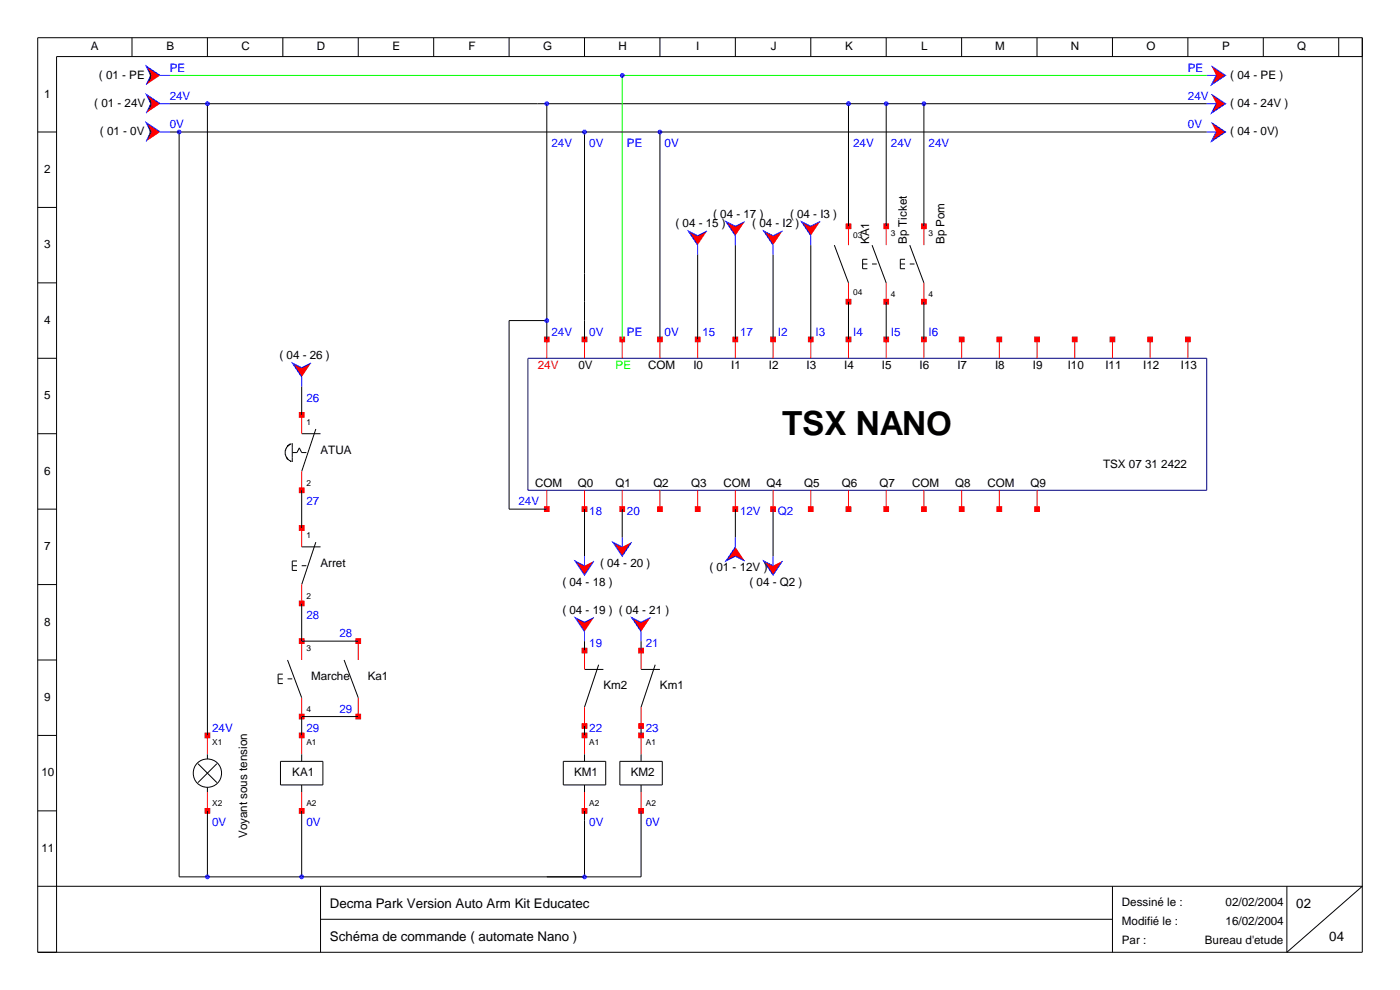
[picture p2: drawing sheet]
<svg xmlns="http://www.w3.org/2000/svg" width="297mm" height="210mm" viewBox="0 0 297 210" stroke-linecap="round" stroke-linejoin="round" font-family="sans-serif">
<g fill="none" stroke="#000" stroke-width=".21">
<path d="M36 22h220M36 28h220M38 28v158h98v-14M44 22v134M116 22v50M124 28v44M140 28v44M180 22v26M188 22v26M196 22v26M148 54v18M156 52v20"/>
<path d="M164 54v18M172 52v20M177 52l3 8M183 56h1M184 55h-1v2h1M185 56h1M185 52l3 8M191 56h1M192 55h-1v2h1M193 52l3 8M193 56h1M116 68h-8v40h8"/>
<path d="M180 64v8M188 64v8M196 64v8M61.8 94.1l-.2 .1a2.03 2.03 0 0 0-1.1 1.9 2.03 2.03 0 0 0 1.3 1.8M62 94v4M62 96h1l.5-1 .5 1h1M64 82v6M64 92h4M67 91l-3 9M63 119h-1v2h1M64 104v8M64 116h4"/>
<path d="M67 115l-3 9M124 108v10M132 108v6M156 108v6M164 108v10M62 120h1M64 128v8h12M64 120h1M124 136v2M136 136v2M59 144h1M60 143h-1v2h1"/>
<path d="M61 140l3 8M61 144h1M73 140l3 8M76 152h-12v4M124 154v2M124 142h4M127 141l-3 9M136 154v2M136 142h4M139 141l-3 9M42 162l4 4M44 161a3 3 0 0 0-3 3 3 3 0 0 0 3 3"/>
<path d="M44 161a3 3 0 0 1 3 3 3 3 0 0 1-3 3M44 160v1M44 167v1M44 172v14M46 162l-4 4M59.5 161.5h9v5h-9zM64 160v1.5M64 166.5v1.5M64 172v14M119.5 161.5h9v5h-9zM124 160v1.5M124 166.5v1.5"/>
<path d="M124 172v14M131.5 161.5h9v5h-9zM136 160v1.5M136 166.5v1.5"/>
</g>
<g fill="#f00" stroke="#f00" stroke-width=".21">
<path d="M195.5 47.5h1v1h-1z"/>
<path d="M195.5 63.5h1v1h-1z"/>
<path d="M187.5 47.5h1v1h-1z"/>
<path d="M187.5 63.5h1v1h-1z"/>
<path d="M179.5 47.5h1v1h-1z"/>
<path d="M179.5 63.5h1v1h-1z"/>
<path d="M115.5 71.5h1v1h-1z"/>
<path d="M123.5 71.5h1v1h-1z"/>
<path d="M131.5 71.5h1v1h-1z"/>
<path d="M139.5 71.5h1v1h-1z"/>
<path d="M147.5 71.5h1v1h-1z"/>
<path d="M155.5 71.5h1v1h-1z"/>
<path d="M163.5 71.5h1v1h-1z"/>
<path d="M171.5 71.5h1v1h-1z"/>
<path d="M179.5 71.5h1v1h-1z"/>
<path d="M187.5 71.5h1v1h-1z"/>
<path d="M195.5 71.5h1v1h-1z"/>
<path d="M203.5 71.5h1v1h-1z"/>
<path d="M211.5 71.5h1v1h-1z"/>
<path d="M219.5 71.5h1v1h-1z"/>
<path d="M227.5 71.5h1v1h-1z"/>
<path d="M235.5 71.5h1v1h-1z"/>
<path d="M243.5 71.5h1v1h-1z"/>
<path d="M251.5 71.5h1v1h-1z"/>
<path d="M115.5 107.5h1v1h-1z"/>
<path d="M123.5 107.5h1v1h-1z"/>
<path d="M131.5 107.5h1v1h-1z"/>
<path d="M139.5 107.5h1v1h-1z"/>
<path d="M147.5 107.5h1v1h-1z"/>
<path d="M155.5 107.5h1v1h-1z"/>
<path d="M163.5 107.5h1v1h-1z"/>
<path d="M171.5 107.5h1v1h-1z"/>
<path d="M179.5 107.5h1v1h-1z"/>
<path d="M187.5 107.5h1v1h-1z"/>
<path d="M195.5 107.5h1v1h-1z"/>
<path d="M203.5 107.5h1v1h-1z"/>
<path d="M211.5 107.5h1v1h-1z"/>
<path d="M219.5 107.5h1v1h-1z"/>
<path d="M43.5 155.5h1v1h-1z"/>
<path d="M43.5 171.5h1v1h-1z"/>
<path d="M63.5 155.5h1v1h-1z"/>
<path d="M63.5 171.5h1v1h-1z"/>
<path d="M123.5 155.5h1v1h-1z"/>
<path d="M123.5 171.5h1v1h-1z"/>
<path d="M135.5 155.5h1v1h-1z"/>
<path d="M135.5 171.5h1v1h-1z"/>
<path d="M135.5 137.5h1v1h-1z"/>
<path d="M135.5 153.5h1v1h-1z"/>
<path d="M123.5 137.5h1v1h-1z"/>
<path d="M123.5 153.5h1v1h-1z"/>
<path d="M63.5 135.5h1v1h-1z"/>
<path d="M63.5 151.5h1v1h-1z"/>
<path d="M75.5 135.5h1v1h-1z"/>
<path d="M75.5 151.5h1v1h-1z"/>
<path d="M63.5 111.5h1v1h-1z"/>
<path d="M63.5 127.5h1v1h-1z"/>
<path d="M63.5 87.5h1v1h-1z"/>
<path d="M63.5 103.5h1v1h-1z"/>
</g>
<g fill="none" stroke="#f00" stroke-width=".21">
<path d="M180 48v4M188 48v4M196 48v4M116 72v4M124 72v4M132 72v4M140 72v4M148 72v4M156 72v4M164 72v4M172 72v4M180 60v4"/>
<path d="M180 72v4M188 60v4M188 72v4M196 60v4M196 72v4M204 72v4M212 72v4M220 72v4M228 72v4M236 72v4M244 72v4M252 72v4"/>
<path d="M64 88v4M64 100v4M64 112v4M116 104v4M124 104v4M132 104v4M140 104v4M148 104v4M156 104v4M164 104v4M172 104v4M180 104v4"/>
<path d="M188 104v4M196 104v4M204 104v4M212 104v4M220 104v4M64 124v4M64 136v4M76 136v4M124 138v4M136 138v4M44 156v4M64 148v4"/>
<path d="M64 156v4M76 148v4M124 150v4M124 156v4M136 150v4M136 156v4M44 168v4M64 168v4M124 168v4M136 168v4"/>
</g>
<path d="M112 76h144v28h-144z" fill="none" stroke="#000080" stroke-width=".21"/>
<path d="M36 16h220M132 16v56" fill="none" stroke="#0f0" stroke-width=".21"/>
<path d="M43.8 185.7l.2-.1-.4 .4zM44 185.6l.4 .4zM44 186.4l.4-.4zM43.6 186l.4 .4z" fill="#00f" stroke="#00f" stroke-width=".21"/>
<path d="M44 185.6l.4 .4-.4 .4-.4-.4z" fill="#00f"/>
<path d="M43.8 21.7l.2-.1-.4 .4zM44 21.6l.4 .4zM44 22.4l.4-.4zM43.6 22l.4 .4z" fill="#00f" stroke="#00f" stroke-width=".21"/>
<path d="M44 21.6l.4 .4-.4 .4-.4-.4z" fill="#00f"/>
<path d="M115.7 67.8l.3-.2-.4 .4zM116 67.6l.4 .4zM116.4 68l-.4 .4zM115.6 68l.4 .4z" fill="#00f" stroke="#00f" stroke-width=".21"/>
<path d="M116 67.6l.4 .4-.4 .4-.4-.4z" fill="#00f"/>
<path d="M37.7 27.8l.3-.2-.4 .4zM38 27.6l.4 .4zM38.4 28l-.4 .4zM37.6 28l.4 .4z" fill="#00f" stroke="#00f" stroke-width=".21"/>
<path d="M37.6 28l.4-.4 .4 .4-.4 .4z" fill="#00f"/>
<path d="M115.7 21.8l.3-.2-.4 .4zM116 21.6l.4 .4zM116 22.4l.4-.4zM115.6 22l.4 .4z" fill="#00f" stroke="#00f" stroke-width=".21"/>
<path d="M115.6 22l.4-.4 .4 .4-.4 .4z" fill="#00f"/>
<path d="M179.7 21.8l.3-.2-.4 .4zM180 21.6l.4 .4zM180 22.4l.4-.4zM179.6 22l.4 .4z" fill="#00f" stroke="#00f" stroke-width=".21"/>
<path d="M179.6 22l.4-.4 .4 .4-.4 .4z" fill="#00f"/>
<path d="M187.8 21.7l.2-.1-.4 .4zM188 21.6l.4 .4zM188 22.4l.4-.4zM187.6 22l.4 .4z" fill="#00f" stroke="#00f" stroke-width=".21"/>
<path d="M188 21.6l.4 .4-.4 .4-.4-.4z" fill="#00f"/>
<path d="M195.7 21.8l.3-.2-.4 .4zM196 21.6l.4 .4zM196 22.4l.4-.4zM195.6 22l.4 .4z" fill="#00f" stroke="#00f" stroke-width=".21"/>
<path d="M195.6 22l.4-.4 .4 .4-.4 .4z" fill="#00f"/>
<path d="M123.7 27.8l.3-.2-.4 .4zM124 27.6l.4 .4zM124.4 28l-.4 .4zM123.6 28l.4 .4z" fill="#00f" stroke="#00f" stroke-width=".21"/>
<path d="M123.6 28l.4-.4 .4 .4-.4 .4z" fill="#00f"/>
<path d="M131.7 15.8l.3-.2-.4 .4zM132 15.6l.4 .4zM132.4 16l-.4 .4zM131.6 16l.4 .4z" fill="#00f" stroke="#00f" stroke-width=".21"/>
<path d="M131.6 16l.4-.4 .4 .4-.4 .4z" fill="#00f"/>
<path d="M63.7 185.8l.3-.2-.4 .4zM64 185.6l.4 .4zM64 186.4l.4-.4zM63.6 186l.4 .4z" fill="#00f" stroke="#00f" stroke-width=".21"/>
<path d="M63.6 186l.4-.4 .4 .4-.4 .4z" fill="#00f"/>
<path d="M123.8 185.7l.2-.1-.4 .4zM124 185.6l.4 .4zM124 186.4l.4-.4zM123.6 186l.4 .4z" fill="#00f" stroke="#00f" stroke-width=".21"/>
<path d="M123.6 186l.4-.4 .4 .4-.4 .4z" fill="#00f"/>
<path d="M139.8 27.7l.2-.1-.4 .4zM140 27.6l.4 .4zM140.4 28l-.4 .4zM139.6 28l.4 .4z" fill="#00f" stroke="#00f" stroke-width=".21"/>
<path d="M139.6 28l.4-.4 .4 .4-.4 .4z" fill="#00f"/>
<path d="M31 20l3 2-3 2 1-2z" fill="#f00" stroke="#00f" stroke-width=".21"/>
<path d="M34 22h2" fill="none" stroke="#00f" stroke-width=".21"/>
<path d="M31 26l3 2-3 2 1-2z" fill="#f00" stroke="#00f" stroke-width=".21"/>
<path d="M34 28h2" fill="none" stroke="#00f" stroke-width=".21"/>
<path d="M31 14l3 2-3 2 1-2z" fill="#f00" stroke="#00f" stroke-width=".21"/>
<path d="M34 16h2" fill="none" stroke="#00f" stroke-width=".21"/>
<path d="M257 14l3 2-3 2 1-2z" fill="#f00" stroke="#00f" stroke-width=".21"/>
<path d="M256 16h2" fill="none" stroke="#00f" stroke-width=".21"/>
<path d="M257 20l3 2-3 2 1-2z" fill="#f00" stroke="#00f" stroke-width=".21"/>
<path d="M256 22h2" fill="none" stroke="#00f" stroke-width=".21"/>
<path d="M257 26l3 2-3 2 1-2z" fill="#f00" stroke="#00f" stroke-width=".21"/>
<path d="M256 28h2" fill="none" stroke="#00f" stroke-width=".21"/>
<path d="M162 49l2 1 2-1-2 3z" fill="#f00" stroke="#00f" stroke-width=".21"/>
<path d="M164 52v2" fill="none" stroke="#00f" stroke-width=".21"/>
<path d="M170 47l2 1 2-1-2 3z" fill="#f00" stroke="#00f" stroke-width=".21"/>
<path d="M172 50v2" fill="none" stroke="#00f" stroke-width=".21"/>
<path d="M62 77l2 1 2-1-2 3z" fill="#f00" stroke="#00f" stroke-width=".21"/>
<path d="M64 80v2" fill="none" stroke="#00f" stroke-width=".21"/>
<path d="M122 119l2 1 2-1-2 3z" fill="#f00" stroke="#00f" stroke-width=".21"/>
<path d="M124 118v2" fill="none" stroke="#00f" stroke-width=".21"/>
<path d="M130 115l2 1 2-1-2 3z" fill="#f00" stroke="#00f" stroke-width=".21"/>
<path d="M132 114v2" fill="none" stroke="#00f" stroke-width=".21"/>
<path d="M162 119l2 1 2-1-2 3z" fill="#f00" stroke="#00f" stroke-width=".21"/>
<path d="M164 118v2" fill="none" stroke="#00f" stroke-width=".21"/>
<path d="M146 49l2 1 2-1-2 3z" fill="#f00" stroke="#00f" stroke-width=".21"/>
<path d="M148 52v2" fill="none" stroke="#00f" stroke-width=".21"/>
<path d="M154 47l2 1 2-1-2 3z" fill="#f00" stroke="#00f" stroke-width=".21"/>
<path d="M156 50v2" fill="none" stroke="#00f" stroke-width=".21"/>
<path d="M122 131l2 1 2-1-2 3z" fill="#f00" stroke="#00f" stroke-width=".21"/>
<path d="M124 134v2" fill="none" stroke="#00f" stroke-width=".21"/>
<path d="M134 131l2 1 2-1-2 3z" fill="#f00" stroke="#00f" stroke-width=".21"/>
<path d="M136 134v2" fill="none" stroke="#00f" stroke-width=".21"/>
<path d="M156 116l2 3-2-1-2 1z" fill="#f00" stroke="#00f" stroke-width=".21"/>
<path d="M156 114v2" fill="none" stroke="#00f" stroke-width=".21"/>
<g fill="none" stroke="#000" stroke-width=".21">
<path d="M8 8h281v194h-281zM28 8v4M44 8v4M60 8v4M76 8v4M92 8v4M108 8v4M124 8v4M140 8v4M156 8v4M172 8v4M188 8v4"/>
<path d="M204 8v4M220 8v4M236 8v4M252 8v4M268 8v4M284 8v4M289 12h-277v190M8 28h4M8 44h4M8 60h4M8 76h4M8 92h4"/>
<path d="M8 108h4M8 124h4M8 140h4M8 156h4M8 172h4M8 188h281l-16 14v-14M68 188v14M68 195h168M236 188v14"/>
</g>
<text font-size="7.1" x="165.9" y="92.3">TSX NANO</text>
<g font-size="2.8">
<text x="70" y="192.5">Decma Park Version Auto Arm Kit Educatec</text>
<text x="275" y="192.5">02</text>
<text x="70" y="199.5">Schéma de commande ( automate Nano )</text>
<text x="282" y="199.5">04</text>
</g>
<g font-size="2.5">
<text x="19.3" y="10.7">A</text>
<text x="35.3" y="10.7">B</text>
<text x="51.2" y="10.7">C</text>
<text x="67.2" y="10.7">D</text>
<text x="83.3" y="10.7">E</text>
<text x="99.4" y="10.7">F</text>
<text x="115.2" y="10.7">G</text>
<text x="131.2" y="10.7">H</text>
<text x="147.7" y="10.7">I</text>
<text x="163.5" y="10.7">J</text>
<text x="179.3" y="10.7">K</text>
<text x="195.4" y="10.7">L</text>
<text x="211.1" y="10.7">M</text>
<text x="227.2" y="10.7">N</text>
<text x="243.2" y="10.7">O</text>
<text x="259.3" y="10.7">P</text>
<text x="275.2" y="10.7">Q</text>
<text x="21" y="16.7">( 01 - PE )</text>
<text x="261" y="16.7">( 04 - PE )</text>
<text x="9.4" y="20.7">1</text>
<text x="20" y="22.7">( 01 - 24V )</text>
<text x="261" y="22.7">( 04 - 24V )</text>
<text x="21.2" y="28.7">( 01 - 0V )</text>
<text x="261" y="28.7">( 04 - 0V)</text>
<text x="9.4" y="36.7">2</text>
<text x="151.3" y="46.2">( 04 - 17 )</text>
<text x="167.6" y="46.2">( 04 - I3 )</text>
<text x="9.4" y="52.7">3</text>
<text x="143.3" y="48.2">( 04 - 15 )</text>
<text x="159.6" y="48.2">( 04 - I2 )</text>
<text x="184.4" y="51.8" transform="rotate(-90 184.4 51.8)">KA1</text>
<text x="192.4" y="51.8" transform="rotate(-90 192.4 51.8)">Bp Ticket</text>
<text x="200.4" y="51.8" transform="rotate(-90 200.4 51.8)">Bp Pom</text>
<text x="9.4" y="68.7">4</text>
<text x="59.3" y="76.2">( 04 - 26 )</text>
<text x="122.7" y="78.2">0V</text>
<text x="137.5" y="78.2">COM</text>
<text x="147.1" y="78.2">I0</text>
<text x="155.1" y="78.2">I1</text>
<text x="163.1" y="78.2">I2</text>
<text x="171.1" y="78.2">I3</text>
<text x="179.1" y="78.2">I4</text>
<text x="187.1" y="78.2">I5</text>
<text x="195.1" y="78.2">I6</text>
<text x="203.1" y="78.2">I7</text>
<text x="211.1" y="78.2">I8</text>
<text x="219.1" y="78.2">I9</text>
<text x="226.5" y="78.2">I10</text>
<text x="234.5" y="78.2">I11</text>
<text x="242.5" y="78.2">I12</text>
<text x="250.5" y="78.2">I13</text>
<text x="9.4" y="84.7">5</text>
<text x="9.4" y="100.7">6</text>
<text x="68" y="96.2">ATUA</text>
<text x="234" y="99.2">TSX 07 31 2422</text>
<text x="113.5" y="103.2">COM</text>
<text x="122.6" y="103.2">Q0</text>
<text x="130.6" y="103.2">Q1</text>
<text x="138.6" y="103.2">Q2</text>
<text x="146.6" y="103.2">Q3</text>
<text x="153.5" y="103.2">COM</text>
<text x="162.6" y="103.2">Q4</text>
<text x="170.6" y="103.2">Q5</text>
<text x="178.6" y="103.2">Q6</text>
<text x="186.6" y="103.2">Q7</text>
<text x="193.5" y="103.2">COM</text>
<text x="202.6" y="103.2">Q8</text>
<text x="209.5" y="103.2">COM</text>
<text x="218.6" y="103.2">Q9</text>
<text x="9.4" y="116.7">7</text>
<text x="68" y="120.2">Arret</text>
<text x="119.3" y="124.2">( 04 - 18 )</text>
<text x="127.3" y="120.2">( 04 - 20 )</text>
<text x="150.5" y="121.2">( 01 - 12V )</text>
<text x="159" y="124.2">( 04 - Q2 )</text>
<text x="119.3" y="130.2">( 04 - 19 ) ( 04 - 21 )</text>
<text x="9.4" y="132.7">8</text>
<text x="9.4" y="148.7">9</text>
<text x="66" y="144.2">Marche</text>
<text x="78" y="144.2">Ka1</text>
<text x="128" y="146.2">Km2</text>
<text x="140" y="146.2">Km1</text>
<text x="8.8" y="164.7">10</text>
<text x="62" y="164.7">KA1</text>
<text x="121.8" y="164.7">KM1</text>
<text x="133.8" y="164.7">KM2</text>
<text x="52.4" y="177.8" transform="rotate(-90 52.4 177.8)">Voyant sous tension</text>
<text x="8.8" y="180.7">11</text>
<text x="238" y="192.2">Dessiné le :</text>
<text x="238" y="196.2">Modifié le :</text>
<text x="260" y="192.2">02/02/2004</text>
<text x="260" y="196.2">16/02/2004</text>
<text x="238" y="200.2">Par :</text>
<text x="255.6" y="200.2">Bureau d'etude</text>
</g>
<g font-size="2.5" fill="#00f">
<text x="36" y="15.2">PE</text>
<text x="252" y="15.2">PE</text>
<text x="36" y="21.2">24V</text>
<text x="252" y="21.2">24V</text>
<text x="36" y="27.2">0V</text>
<text x="252" y="27.2">0V</text>
<text x="117" y="31.2">24V</text>
<text x="125" y="31.2">0V</text>
<text x="133" y="31.2">PE</text>
<text x="141" y="31.2">0V</text>
<text x="181" y="31.2">24V</text>
<text x="189" y="31.2">24V</text>
<text x="197" y="31.2">24V</text>
<text x="117" y="71.2">24V</text>
<text x="125" y="71.2">0V</text>
<text x="133" y="71.2">PE</text>
<text x="141" y="71.2">0V</text>
<text x="149" y="71.2">15</text>
<text x="157" y="71.2">17</text>
<text x="165" y="71.2">I2</text>
<text x="173" y="71.2">I3</text>
<text x="181" y="71.2">I4</text>
<text x="189" y="71.2">I5</text>
<text x="197" y="71.2">I6</text>
<text x="65" y="85.2">26</text>
<text x="65" y="107.2">27</text>
<text x="110" y="107.2">24V</text>
<text x="125" y="109.2">18</text>
<text x="133" y="109.2">20</text>
<text x="157" y="109.2">12V</text>
<text x="165" y="109.2">Q2</text>
<text x="65" y="131.2">28</text>
<text x="72" y="135.2">28</text>
<text x="125" y="137.2">19</text>
<text x="137" y="137.2">21</text>
<text x="45" y="155.2">24V</text>
<text x="65" y="155.2">29</text>
<text x="72" y="151.2">29</text>
<text x="125" y="155.2">22</text>
<text x="137" y="155.2">23</text>
<text x="45" y="175.2">0V</text>
<text x="65" y="175.2">0V</text>
<text x="125" y="175.2">0V</text>
<text x="137" y="175.2">0V</text>
</g>
<text font-size="2.5" fill="#f00" x="114.1" y="78.2">24V</text>
<text font-size="2.5" fill="#0f0" x="130.6" y="78.2">PE</text>
<g font-size="1.8">
<text x="181" y="50.6">03</text>
<text x="189" y="50.1">3</text>
<text x="197" y="50.1">3</text>
<text x="181" y="62.6">04</text>
<text x="189" y="63.1">4</text>
<text x="197" y="63.1">4</text>
<text x="65" y="90.1">1</text>
<text x="65" y="103.1">2</text>
<text x="65" y="114.1">1</text>
<text x="65" y="127.1">2</text>
<text x="65" y="138.1">3</text>
<text x="65" y="151.1">4</text>
<text x="45" y="158.1">X1</text>
<text x="65" y="158.1">A1</text>
<text x="125" y="158.1">A1</text>
<text x="137" y="158.1">A1</text>
<text x="45" y="171.1">X2</text>
<text x="65" y="171.1">A2</text>
<text x="125" y="171.1">A2</text>
<text x="137" y="171.1">A2</text>
</g>
</svg>
